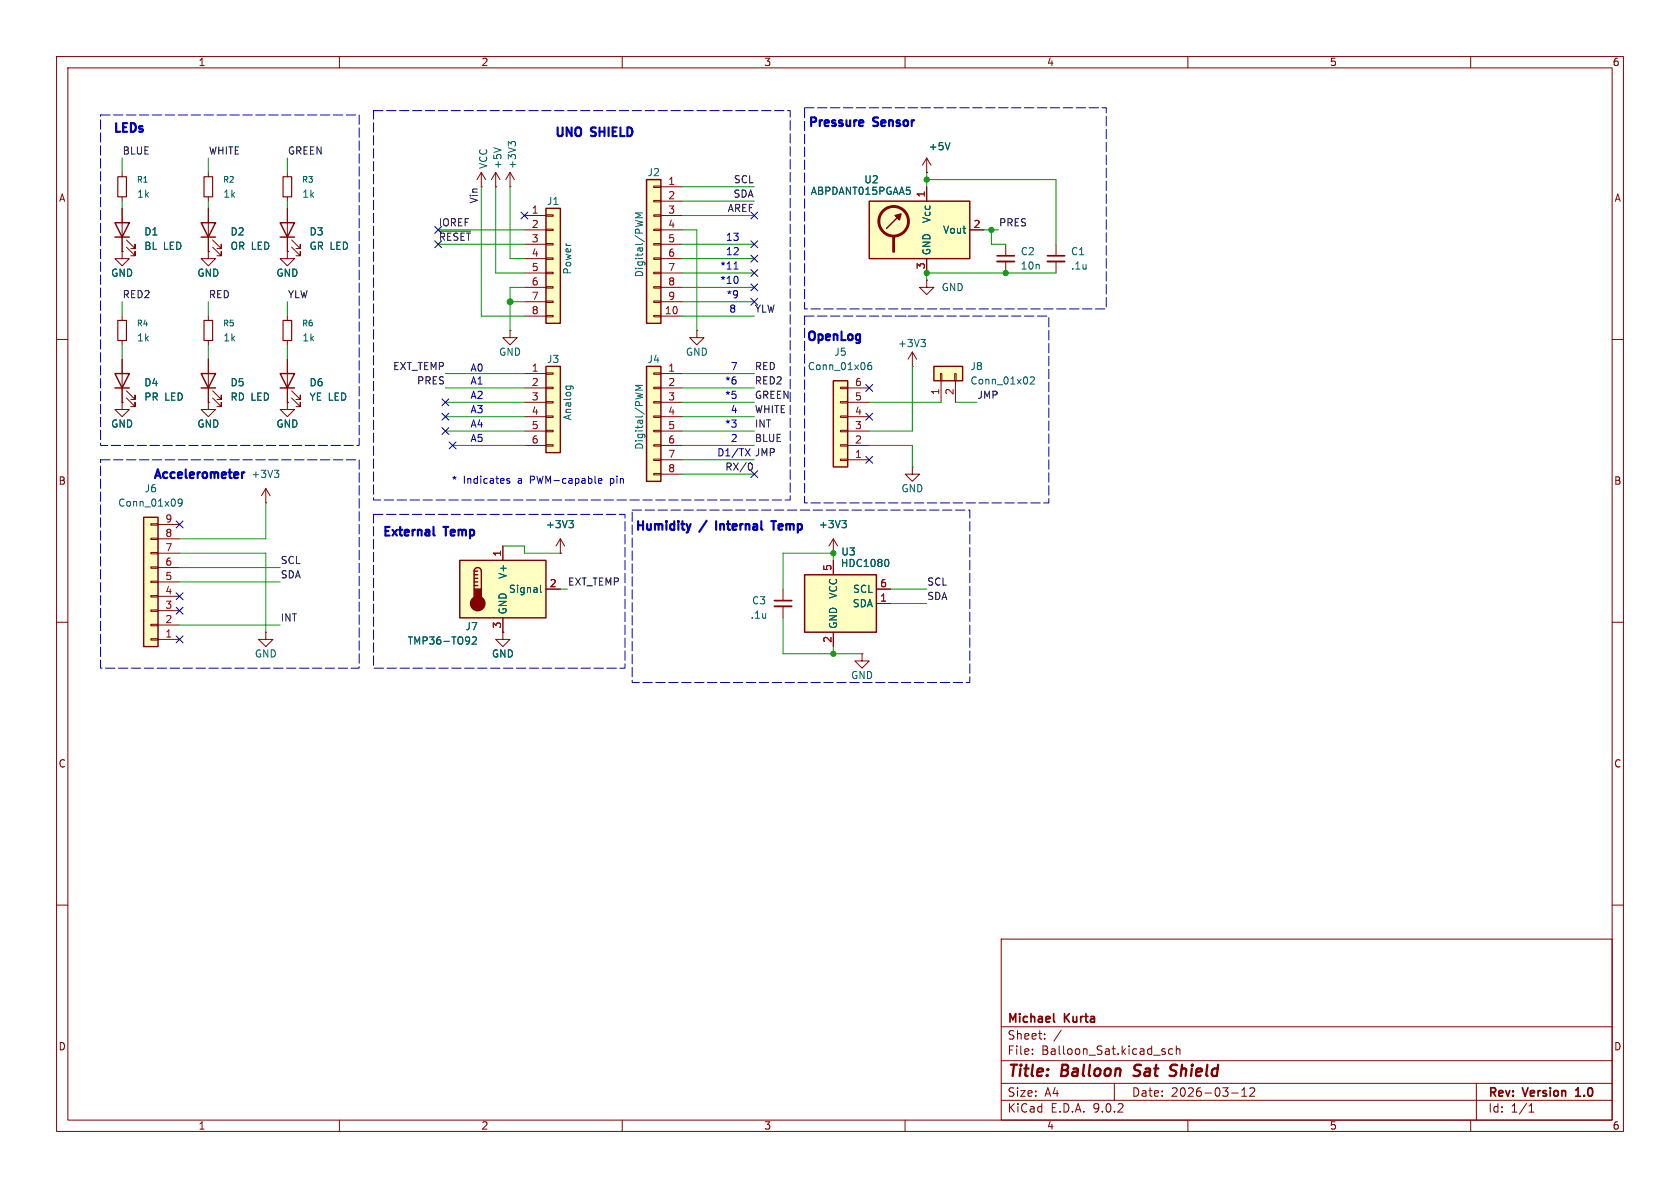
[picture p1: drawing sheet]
<svg xmlns="http://www.w3.org/2000/svg" width="297mm" height="210mm" viewBox="0 0 297 210" stroke-linecap="round" stroke-linejoin="round" font-family="sans-serif">
<g fill="none" stroke="#840000" stroke-width=".18">
<path d="M10 10h277v190h-277zM12 12h273v186h-273zM60 10v2M110 10v2M160 10v2M210 10v2M260 10v2M10 60h2M285 60h2M10 110h2M285 110h2M10 160h2"/>
<path d="M177 166h108v32h-108zM285 160h2M60 198v2M110 198v2M160 198v2M177 194.5h108M177 191.5h108M177 187.5h108M177 181.5h108M182.5 186.3v.1M182.5 185.5v.1M184.7 183.6v.1"/>
<path d="M184.7 182.8v.1M187.6 182.1l-1.3 2M197 191.5v3M205.8 185.9l.2 .2-.2 .3M205.8 185.4l.2 .1M207.3 185.5l-.4-.1-.3 .3v.4l.1 .2h.6M208 185.5l.2-.1 .3 .1 .1 .9M208 184.9v1.5M210 198v2M217.7 193.2h1.2M219.5 193.8h.9M219.5 192.7l.5-.4v1.5"/>
<path d="M221 192.4l.5-.1 .2 .1 .1 .3-.9 1.1h.9M260 198v2M261 191.5v6.5M270.3 196.6h.9M270.3 195.5l.4-.4v1.5"/>
</g>
<path d="M186.3 179.2v1.3l.2 .2M278.6 193.8h.8M278.7 192.6l-.1 .1" fill="none" stroke="#840000" stroke-width=".3"/>
<path d="M200.4 190.1l.2 .1M200.7 188.4l-.1 .2v.4M207.8 190a.85 .85 0 0 1-1.1 .1M207.8 188.2l-.6 .1a.46 .46 0 0 0-.3 .5 .46 .46 0 0 0 .3 .4l.6 .2" fill="none" stroke="#840000" stroke-width=".4"/>
<path d="M165.1 64.8h5.1v2.5h-5.1z" fill="#ffffc2"/>
<path d="M165.1 64.8h5.1v2.5h-5.1z" fill="none" stroke="#840000" stroke-width=".25"/>
<path d="M166.2 66h.3v1.3h-.3zM166.4 67.3v3.8M168.8 66h.2v1.3h-.2zM168.9 67.3v3.8M161.3 82.6v1.2h1.3l-1.3 1.3-1.3-1.3h1.3M161.3 82.6h.1" fill="none" stroke="#840000" stroke-width=".18"/>
<path d="M182.1 66.7l.5-.1 .3 .4-.8 .9h.8" fill="none" stroke="#006464" stroke-width=".18"/>
<path d="M153.7 35.6h17.7v10.1h-17.7z" fill="#ffffc2"/>
<path d="M153.7 35.6h17.7v10.1h-17.7zM159.3 37.8l-2.6 2.6" fill="none" stroke="#840000" stroke-width=".25"/>
<g fill="none" stroke="#840000" stroke-width=".51">
<path d="M158 41.9v2.6"/>
<circle cx="158" cy="39.1" r="2.62"/>
</g>
<path d="M158.2 38.1l1.1-.3-.3 1.1z" fill="#840000" stroke="#840000" stroke-width=".25"/>
<path d="M163.8 30.5h.1M163.8 27.9v2.6M163.8 33v2.6M163.8 27.9l-.7 1.3M163.8 27.9l.8 1.3M163.8 45.7v2.6M171.4 40.6h2.6" fill="none" stroke="#840000" stroke-width=".18"/>
<path d="M167.9 25.2l-.4 1.3" fill="none" stroke="#006464" stroke-width=".18"/>
<path d="M147.3 67.3h2.6v15.3h-2.6z" fill="#ffffc2"/>
<path d="M49.5 66h2.6l-1.3 2.6zM49.5 68.6h2.6M147.3 67.3h2.6v15.3h-2.6z" fill="none" stroke="#840000" stroke-width=".25"/>
<g fill="none" stroke="#840000" stroke-width=".18">
<path d="M87.6 33h.1M87.6 30.5l-.7 1.3M87.6 30.5l.8 1.3M87.6 30.5v2.5M123.2 58.4v1.3h1.3l-1.3 1.3-1.3-1.3h1.3M123.2 58.4h.1M50.8 71.1v1.3h1.3l-1.3 1.3-1.3-1.3h1.3M50.8 71.1h.1M50.8 63.5v7.6M51.6 70.4l1.5 1.5v-.8v.8h-.8M51.6 69.1l1.5 1.5v-.7v.7h-.8M148.6 78.6h1.3v.3h-1.3z"/>
<path d="M148.6 76.1h1.3v.2h-1.3zM148.6 73.5h1.3v.3h-1.3zM148.6 71h1.3v.2h-1.3zM148.6 68.5h1.3v.2h-1.3zM149.9 78.7h3.8M149.9 76.2h3.8M149.9 73.7h3.8M149.9 71.1h3.8M149.9 68.6h3.8M147.3 97.8h.1M147.3 95.3l-.7 1.2M147.3 95.3l.8 1.2"/>
<path d="M147.3 95.3v2.5M148.6 81.2h1.3v.2h-1.3zM149.9 81.3h3.8M138.4 104.1v2.1M138.4 107.2v2M152.4 115.6v1.2h1.3l-1.3 1.3-1.3-1.3h1.3M152.4 115.6h.1"/>
</g>
<path d="M87.3 26.1l1.3 .4M154 64.1h-.4a.86 .86 0 0 0 0 1.2l.5-.1v-.4l-.2-.2h-.3l-.2 .2M148.8 92h.8l-.4 .5M149.4 92.5l.2 .2v.3l-.2 .3" fill="none" stroke="#006464" stroke-width=".18"/>
<path d="M136.9 106.2h3.1" fill="none" stroke="#840000" stroke-width=".3"/>
<path d="M136.9 107.2h3.1" fill="none" stroke="#840000" stroke-width=".33"/>
<path d="M142.2 101.6h12.7v10.2h-12.7z" fill="#ffffc2"/>
<path d="M142.2 101.6h12.7v10.2h-12.7z" fill="none" stroke="#840000" stroke-width=".25"/>
<path d="M177.8 43.2v2M177.8 46.2v2.1M147.3 99.1v2.5M147.3 111.8v2.5M154.9 104.1h2.6M154.9 106.7h2.6" fill="none" stroke="#840000" stroke-width=".18"/>
<path d="M156.8 98.9a.79 .79 0 0 1 0 1.2" fill="none" stroke="#006464" stroke-width=".18"/>
<path d="M176.3 45.2h3" fill="none" stroke="#840000" stroke-width=".3"/>
<path d="M176.3 46.2h3" fill="none" stroke="#840000" stroke-width=".33"/>
<path d="M96.5 36.8h2.6v20.4h-2.6z" fill="#ffffc2"/>
<path d="M96.5 36.8h2.6v20.4h-2.6zM35.6 66h2.5l-1.3 2.6zM35.6 68.6h2.5" fill="none" stroke="#840000" stroke-width=".25"/>
<g fill="none" stroke="#840000" stroke-width=".18">
<path d="M92.7 38.1h3.8M96.5 38h1.3v.2h-1.3zM36.8 55.9v.7M92.7 40.6h3.8M92.7 43.2h3.8M92.7 45.7h3.8M92.7 48.3h3.8M92.7 50.8h3.8M92.7 53.3h3.8M92.7 55.9h3.8M96.5 40.5h1.3v.3h-1.3zM96.5 43.1h1.3v.2h-1.3z"/>
<path d="M96.5 45.6h1.3v.2h-1.3zM96.5 48.1h1.3v.3h-1.3zM96.5 50.7h1.3v.2h-1.3zM96.5 53.2h1.3v.3h-1.3zM96.5 55.8h1.3v.2h-1.3zM36.8 60.2v.8M36.8 63.5v7.6M37.6 70.4l1.5 1.5v-.8v.8h-.7M37.6 69.1l1.5 1.5v-.7v.7h-.7"/>
</g>
<path d="M36.1 56.6h1.5v3.6h-1.5z" fill="none" stroke="#840000" stroke-width=".2"/>
<path d="M114.3 31.8h2.5v25.4h-2.5z" fill="#ffffc2"/>
<path d="M114.3 31.8h2.5v25.4h-2.5z" fill="none" stroke="#840000" stroke-width=".25"/>
<g fill="none" stroke="#840000" stroke-width=".18">
<path d="M85.1 30.5l-.8 1.3M85.1 30.5l.8 1.3M85.1 30.5v2.5M90.2 33h.1M90.2 30.5l-.8 1.3M90.2 30.5l.7 1.3M90.2 30.5v2.5M115.6 32.9h1.2v.2h-1.2zM115.6 35.4h1.2v.3h-1.2zM115.6 38h1.2v.2h-1.2zM116.8 33h3.8M116.8 35.6h3.8"/>
<path d="M116.8 38.1h3.8M90.2 58.4v1.3h1.2l-1.2 1.3-1.3-1.3h1.3M90.2 58.4h.1M115.6 40.5h1.2v.3h-1.2zM115.6 43.1h1.2v.2h-1.2zM115.6 45.6h1.2v.2h-1.2zM115.6 48.1h1.2v.3h-1.2zM115.6 50.7h1.2v.2h-1.2zM115.6 53.2h1.2v.3h-1.2zM115.6 55.8h1.2v.2h-1.2zM116.8 40.6h3.8M116.8 43.2h3.8"/>
<path d="M116.8 45.7h3.8M116.8 48.3h3.8M116.8 50.8h3.8M116.8 53.3h3.8M116.8 55.9h3.8M161.3 64.8h.1M161.3 62.2l-.8 1.3M161.3 62.2l.8 1.3M161.3 62.2v2.6"/>
</g>
<path d="M90.3 25.4l-.4-.4v.8M90.3 25.3l.3-.3h.3l.2 .3M113.6 37.6h-1.3l.9 .5-.9 .4h1.3M162.8 60h.8l-.4 .5M163.3 60.5l.3 .2v.3l-.3 .3" fill="none" stroke="#006464" stroke-width=".18"/>
<path d="M114.3 64.8h2.5v20.3h-2.5z" fill="#ffffc2"/>
<path d="M114.3 64.8h2.5v20.3h-2.5z" fill="none" stroke="#840000" stroke-width=".25"/>
<g fill="none" stroke="#840000" stroke-width=".18">
<path d="M115.6 65.9h1.2v.3h-1.2zM115.6 68.5h1.2v.2h-1.2zM115.6 71h1.2v.2h-1.2zM115.6 73.5h1.2v.3h-1.2zM115.6 76.1h1.2v.2h-1.2zM115.6 78.6h1.2v.3h-1.2zM116.8 66h3.8M116.8 68.6h3.8M116.8 71.1h3.8M116.8 73.7h3.8M116.8 76.2h3.8M116.8 78.7h3.8"/>
<path d="M115.6 81.2h1.2v.2h-1.2zM115.6 83.7h1.2v.2h-1.2zM116.8 81.3h3.8M116.8 83.8h3.8"/>
</g>
<path d="M113.6 68.1h-1.3l.9 .4-.9 .5h1.3" fill="none" stroke="#006464" stroke-width=".18"/>
<path d="M96.5 64.8h2.6v15.2h-2.6z" fill="#ffffc2"/>
<path d="M49.5 39.4h2.6l-1.3 2.5zM49.5 41.9h2.6M20.3 66h2.6l-1.3 2.6zM20.3 68.6h2.6M96.5 64.8h2.6v15.2h-2.6z" fill="none" stroke="#840000" stroke-width=".25"/>
<g fill="none" stroke="#840000" stroke-width=".18">
<path d="M50.8 36.8v7.7M21.6 44.5v1.2h1.3l-1.3 1.3-1.3-1.3h1.3M21.6 44.5h.1M21.6 55.9v.7M36.8 44.5v1.2h1.3l-1.3 1.3-1.2-1.3h1.2M36.8 44.5h.1M50.8 44.5v1.2h1.3l-1.3 1.3-1.3-1.3h1.3M50.8 44.5h.1M51.6 43.7l1.5 1.5v-.7v.7h-.8M51.6 42.4l1.5 1.5v-.7v.7h-.8M21.6 60.2v.8M21.6 63.5v7.6"/>
<path d="M22.4 70.4l1.5 1.5v-.8v.8h-.8M22.4 69.1l1.5 1.5v-.7v.7h-.8M36.8 71.1v1.3h1.3l-1.3 1.3-1.2-1.3h1.2M36.8 71.1h.1M92.7 66h3.8M92.7 68.6h3.8M92.7 71.1h3.8M92.7 73.7h3.8M92.7 76.2h3.8M92.7 78.7h3.8M96.5 65.9h1.3v.3h-1.3zM96.5 68.5h1.3v.2h-1.3z"/>
<path d="M96.5 71h1.3v.2h-1.3zM96.5 73.5h1.3v.3h-1.3zM96.5 76.1h1.3v.2h-1.3zM96.5 78.6h1.3v.3h-1.3zM99.1 97.8h.1M99.1 95.3l-.8 1.2M99.1 95.3l.7 1.2M99.1 95.3v2.5M88.9 111.8v1.2h1.3l-1.3 1.3-1.3-1.3h1.3M88.9 111.8h.1"/>
</g>
<path d="M100.1 68.2h1l.2 .3M100.1 68.2v.4M100.8 68.2l.1 .4M100.6 92h.8l-.5 .5M101.1 92.5l.3 .2v.3l-.3 .3" fill="none" stroke="#006464" stroke-width=".18"/>
<path d="M20.8 56.6h1.6v3.6h-1.6z" fill="none" stroke="#840000" stroke-width=".2"/>
<path d="M81.3 99.1h15.2v10.1h-15.2z" fill="#ffffc2"/>
<path d="M20.3 39.4h2.6l-1.3 2.5zM35.6 39.4h2.5l-1.3 2.5zM20.3 41.9h2.6M35.6 41.9h2.5M81.3 99.1h15.2v10.1h-15.2zM83.8 101a.64 .64 0 0 1 .7-.7 .64 .64 0 0 1 .6 .7v3.1M83.8 101v3.1M83.8 101h.7M83.8 101.6h.7M83.8 102.2h.7M83.8 102.9h.7M83.8 103.5h.7" fill="none" stroke="#840000" stroke-width=".25"/>
<g fill="#840000" stroke="#840000" stroke-width=".25">
<path d="M83.8 104.1h1.3v1.9h-1.3z"/>
<circle cx="84.5" cy="106.7" r="1.27"/>
</g>
<g fill="none" stroke="#840000" stroke-width=".18">
<path d="M21.6 30.5v.7M21.6 34.8v.8M21.6 36.8v7.7M36.8 30.5v.7M36.8 34.8v.8M36.8 36.8v7.7M50.8 30.5v.7M50.8 34.8v.8M22.4 43.7l1.5 1.5v-.7v.7h-.8M22.4 42.4l1.5 1.5v-.7v.7h-.8M37.6 43.7l1.5 1.5v-.7v.7h-.7M37.6 42.4l1.5 1.5v-.7v.7h-.7"/>
<path d="M50.8 55.9v.7M186.7 43.2v2M186.7 46.2v2.1M21.6 71.1v1.3h1.3l-1.3 1.3-1.3-1.3h1.3M21.6 71.1h.1M50.8 60.2v.8M47 88.9h.1M47 86.4l-.8 1.2M47 86.4l.8 1.2M47 86.4v2.5M88.9 96.5v2.6M88.9 109.2v2.6"/>
<path d="M96.5 104.1h2.6"/>
</g>
<path d="M48.5 83.1h.8l-.4 .5M49 83.6l.3 .3v.3l-.3 .2M83.5 112.7l.5-.1 .2 .4-.8 .9h.8M95.5 103.4v1.1l.2 .2" fill="none" stroke="#006464" stroke-width=".18"/>
<path d="M185.2 45.2h3" fill="none" stroke="#840000" stroke-width=".3"/>
<path d="M185.2 46.2h3" fill="none" stroke="#840000" stroke-width=".33"/>
<path d="M20.8 31.2h1.6v3.6h-1.6zM36.1 31.2h1.5v3.6h-1.5zM50 31.2h1.6v3.6h-1.6zM50 56.6h1.6v3.6h-1.6z" fill="none" stroke="#840000" stroke-width=".2"/>
<path d="M25.4 91.4h2.5v22.9h-2.5z" fill="#ffffc2"/>
<path d="M25.4 91.4h2.5v22.9h-2.5z" fill="none" stroke="#840000" stroke-width=".25"/>
<g fill="none" stroke="#840000" stroke-width=".18">
<path d="M21.6 36.8v2.6M36.8 36.8v2.6M50.8 36.8v2.6M163.8 30.5h.1M163.8 33v2.6M21.6 44.5h.1M21.6 41.9v2.6M36.8 44.5h.1M36.8 41.9v2.6M50.8 44.5h.1M50.8 41.9v2.6M163.8 49.5v1.3h1.3l-1.3 1.3-1.2-1.3h1.2"/>
<path d="M163.8 49.5h.1M163.8 45.7v2.6M171.4 40.6h2.6M21.6 71.1h.1M21.6 63.5v2.5M21.6 68.6v2.5M36.8 71.1h.1M36.8 63.5v2.5M36.8 68.6v2.5M50.8 71.1h.1M50.8 63.5v2.5M50.8 68.6v2.5"/>
<path d="M26.7 97.7h1.2v.2h-1.2zM26.7 95.1h1.2v.3h-1.2zM26.7 92.6h1.2v.2h-1.2zM27.9 97.8h3.8M27.9 95.3h3.8M27.9 92.7h3.8M88.9 96.5v2.6M99.1 97.8h.1M147.3 97.8h.1M147.3 99.1v2.5M26.7 112.9h1.2v.3h-1.2zM26.7 110.4h1.2v.2h-1.2z"/>
<path d="M26.7 107.8h1.2v.3h-1.2zM26.7 105.3h1.2v.2h-1.2zM26.7 102.7h1.2v.3h-1.2zM26.7 100.2h1.2v.3h-1.2zM27.9 113h3.8M27.9 110.5h3.8M27.9 108h3.8M27.9 105.4h3.8M27.9 102.9h3.8M27.9 100.3h3.8M47 111.8v1.2h1.3l-1.3 1.3-1.3-1.3h1.3M47 111.8h.1"/>
<path d="M88.9 111.8h.1M88.9 109.2v2.6M96.5 104.1h2.6M147.3 111.8v2.5M154.9 104.1h2.6M154.9 106.7h2.6"/>
</g>
<path d="M167.9 25.2l-.4 1.3M32.2 88.8l-.2 .2-.4-.1-.1-.1 .1-.5 .4-.1 .1 .1a.84 .84 0 0 1-.3 1.2h-.2M100.6 92h.8l-.5 .5M101.1 92.5l.3 .2v.3l-.3 .3M148.8 92h.8l-.4 .5M149.4 92.5l.2 .2v.3l-.2 .3M156.8 98.9a.79 .79 0 0 1 0 1.2M83.5 112.7l.5-.1 .2 .4-.8 .9h.8M95.5 103.4v1.1l.2 .2" fill="none" stroke="#006464" stroke-width=".18"/>
<path d="M77.7 40.9h5.5M132.6 81.8a.68 .68 0 0 1 .4 .7 .68 .68 0 0 1-.4 .6" fill="none" stroke="#0f0f0f" stroke-width=".18"/>
<g fill="none" stroke="#009600" stroke-width=".18">
<path d="M21.6 27.9v2.6M21.6 35.6v1.2M36.8 27.9v2.6M36.8 35.6v1.2M50.8 27.9v2.6M50.8 35.6v1.2M85.1 33v22.9h7.6M87.6 33v15.3h5.1M90.2 33v12.7h2.5M120.6 33h12.7M120.6 38.1h12.7M120.6 35.6h12.7"/>
<path d="M163.8 30.5v2.5M163.8 31.8h22.9v11.4M21.6 53.3v2.6M36.8 53.3v2.6M50.8 53.3v2.6M77.5 40.6h15.2M77.5 43.2h15.2M90.2 53.3h2.5M92.7 50.8h-2.5v7.6M120.6 45.7h12.7M120.6 48.3h12.7M120.6 40.6h2.6v17.8"/>
<path d="M120.6 43.2h12.7M120.6 53.3h12.7M120.6 55.9h12.7M120.6 50.8h12.7M174 40.6h2.5M175.3 40.6v2.6h2.5M186.7 48.3h-22.9v1.2M21.6 61v2.5M36.8 61v2.5M50.8 61v2.5M78.7 76.2h14M78.7 71.1h14"/>
<path d="M78.7 73.7h14M78.7 66h14M78.7 68.6h14M80 78.7h12.7M120.6 78.7h12.7M120.6 76.2h12.7M120.6 71.1h12.7M120.6 73.7h12.7M120.6 66h12.7M120.6 68.6h12.7M153.7 78.7h7.6v3.9M153.7 71.1h12.7"/>
<path d="M161.3 64.8v11.4h-7.6M168.9 71.1h3.8M31.7 97.8h15.3v14M47 88.9v6.4h-15.3M88.9 96.5h3.8v1.3h6.4M120.6 83.8h12.7M120.6 81.3h12.7M147.3 99.1v-1.3h-8.9v6.3M31.7 100.3h17.8M31.7 102.9h17.8M31.7 110.5h17.8M99.1 104.1h1.2"/>
<path d="M138.4 109.2v6.4h14M147.3 114.3v1.3M157.5 104.1h6.3M157.5 106.7h6.3"/>
</g>
<g fill="none" stroke="#000084" stroke-width=".18">
<path d="M92.1 37.5l1.2 1.2M93.3 37.5l-1.2 1.2M132.7 37.5l1.3 1.2M134 37.5l-1.3 1.2M76.9 42.6l1.2 1.2M76.9 40l1.2 1.2M78.1 42.6l-1.2 1.2M78.1 40l-1.2 1.2M132.7 52.7l1.3 1.2M132.7 42.6l1.3 1.2M132.7 47.7l1.3 1.2M132.7 50.2l1.3 1.2"/>
<path d="M132.7 45.1l1.3 1.2M134 52.7l-1.3 1.2M134 42.6l-1.3 1.2M134 47.7l-1.3 1.2M134 50.2l-1.3 1.2M134 45.1l-1.3 1.2M78.1 75.6l1.2 1.2M78.1 73.1l1.2 1.2M78.1 70.5l1.2 1.2M79.3 75.6l-1.2 1.2M79.3 73.1l-1.2 1.2M79.3 70.5l-1.2 1.2"/>
<path d="M79.4 78.1l1.2 1.2M80.6 78.1l-1.2 1.2M153.1 68l1.2 1.2M153.1 73.1l1.2 1.2M154.3 68l-1.2 1.2M154.3 73.1l-1.2 1.2M31.1 92.1l1.3 1.2M32.4 92.1l-1.3 1.2M132.7 83.2l1.3 1.2M134 83.2l-1.3 1.2M153.1 80.7l1.2 1.2M154.3 80.7l-1.2 1.2"/>
<path d="M31.1 107.3l1.3 1.3M31.1 112.4l1.3 1.2M31.1 104.8l1.3 1.2M32.4 107.3l-1.3 1.3M32.4 112.4l-1.3 1.2M32.4 104.8l-1.3 1.2"/>
</g>
<path d="M152.1 21.3h.4l.1 .3-.7 .2M152.5 22.2l-.4 .1M42.8 83.5v1M43.2 83.5l-.3 .1-.1 .2M76.6 93.1v1.4l.3 .2M122.1 92.6l-.4 1.1M126.6 92.1v1.6M136.3 92.1h.9M136.8 92.1v1.6" fill="none" stroke="#0000c2" stroke-width=".38"/>
<path d="M129.8 47.6h.7M130.4 49.1v.8M160 55.9h.1M131.8 79.3l.8 1.3M132.6 79.3l-.8 1.3M90.1 84.7l-.3-.1-.2 .2 .1 .2 .4 .1v.3h-.5M105.8 85l.6-.1-.1-.2-.3-.1-.2 .2 .1 .6h.4" fill="none" stroke="#0000c2" stroke-width=".18"/>
<path d="M66 19.6h73.7v68.8h-73.7zM142.2 19.1h53.4v35.5h-53.4zM17.8 20.3h45.7v58.4h-45.7zM142.2 55.9h43.2v33h-43.2zM17.8 81.3h45.7v36.8h-45.7zM66 90.9h44.5v27.2h-44.5zM111.8 90.2h59.6v30.5h-59.6z" fill="none" stroke="#0000c2" stroke-width=".18" stroke-dasharray="1.7 .6"/>
<g fill="#009600" stroke="#009600" stroke-width=".18">
<circle cx="90.2" cy="53.3" r=".51"/>
<circle cx="147.3" cy="97.8" r=".46"/>
<circle cx="147.3" cy="115.6" r=".46"/>
<circle cx="175.3" cy="40.6" r=".46"/>
<circle cx="177.8" cy="48.3" r=".46"/>
<circle cx="163.8" cy="48.3" r=".46"/>
<circle cx="163.8" cy="31.8" r=".46"/>
</g>
<g font-size="2.8" fill="#840000">
<text x="178" y="190.9">Title:</text>
<text x="187.7" y="190.9">Balloon</text>
<text x="201.3" y="190.9">Sat</text>
<text x="208.5" y="190.9">Shield</text>
</g>
<g font-size="2.1" fill="#0000c2">
<text x="19.8" y="23.9">LEDs</text>
<text x="142.6" y="22.9">Pressure</text>
<text x="154.5" y="22.9">Sensor</text>
<text x="97.8" y="24.7">UNO</text>
<text x="104.6" y="24.7">SHIELD</text>
<text x="142.3" y="60.8">OpenLog</text>
<text x="26.8" y="85.2">Accelerometer</text>
<text x="67.4" y="95.3">External</text>
<text x="78.7" y="95.3">Temp</text>
<text x="112" y="94.3">Humidity</text>
<text x="123.9" y="94.3">/</text>
<text x="127.5" y="94.3">Internal</text>
<text x="138.3" y="94.3">Temp</text>
</g>
<g font-size="2.1" fill="#840000">
<text x="178" y="184">Sheet:</text>
<text x="178" y="181.2">Michael</text>
<text x="188.2" y="181.2">Kurta</text>
<text x="178" y="186.7">File:</text>
<text x="184.1" y="186.7">Balloon_Sat.kicad_sch</text>
<text x="178" y="196.9">KiCad</text>
<text x="178" y="194.1">Size:</text>
<text x="184.7" y="194.1">A4</text>
<text x="185.7" y="196.9">E.D.A.</text>
<text x="193.3" y="196.9">9.0.2</text>
<text x="200" y="194.1">Date:</text>
<text x="207" y="194.1">2026-03-12</text>
<text x="263" y="194.3">Rev:</text>
<text x="263" y="196.9">Id:</text>
<text x="267.1" y="196.9">1/1</text>
<text x="269.4" y="194.3">Version</text>
<text x="279.3" y="194.3">1.0</text>
</g>
<g font-size="1.8" fill="#840000">
<text x="35" y="11.9">1</text>
<text x="85" y="11.9">2</text>
<text x="135" y="11.9">3</text>
<text x="185" y="11.9">4</text>
<text x="235" y="11.9">5</text>
<text x="285" y="11.9">6</text>
<text x="10.3" y="35.9">A</text>
<text x="285.3" y="35.9">A</text>
<text x="10.3" y="85.9">B</text>
<text x="285.3" y="85.9">B</text>
<text x="10.3" y="135.9">C</text>
<text x="285.3" y="135.9">C</text>
<text x="10.3" y="185.9">D</text>
<text x="285.3" y="185.9">D</text>
<text x="35" y="199.9">1</text>
<text x="85" y="199.9">2</text>
<text x="135" y="199.9">3</text>
<text x="185" y="199.9">4</text>
<text x="235" y="199.9">5</text>
<text x="285" y="199.9">6</text>
</g>
<g font-size="1.8" fill="#0f0f0f">
<text x="21.6" y="27.4">BLUE</text>
<text x="36.8" y="27.4">WHITE</text>
<text x="50.8" y="27.4">GREEN</text>
<text x="129.6" y="35">SDA</text>
<text x="129.6" y="32.5">SCL</text>
<text x="77.5" y="40.1">IOREF</text>
<text x="84.6" y="36.1" transform="rotate(-90 84.6 36.1)">Vin</text>
<text x="128.6" y="37.6">AREF</text>
<text x="176.5" y="40.1">PRES</text>
<text x="77.5" y="42.6">~{RESET}</text>
<text x="21.6" y="52.8">RED2</text>
<text x="36.8" y="52.8">RED</text>
<text x="50.8" y="52.8">YLW</text>
<text x="133.3" y="55.3">YLW</text>
<text x="69.4" y="65.5">EXT_TEMP</text>
<text x="133.3" y="65.5">RED</text>
<text x="73.6" y="68">PRES</text>
<text x="133.3" y="70.6">GREEN</text>
<text x="133.3" y="68">RED2</text>
<text x="172.7" y="70.6">JMP</text>
<text x="133.3" y="73.1">WHITE</text>
<text x="133.3" y="75.7">INT</text>
<text x="128.1" y="83.3">RX/0</text>
<text x="133.3" y="78.2">BLUE</text>
<text x="133.3" y="80.7">JMP</text>
<text x="49.5" y="99.8">SCL</text>
<text x="49.5" y="102.3">SDA</text>
<text x="100.3" y="103.6">EXT_TEMP</text>
<text x="163.8" y="106.1">SDA</text>
<text x="163.8" y="103.6">SCL</text>
<text x="49.5" y="110">INT</text>
</g>
<g font-size="1.8" fill="#006464">
<text x="86.3" y="30" transform="rotate(-90 86.3 30)">VCC</text>
<text x="88.8" y="30" transform="rotate(-90 88.8 30)">+5V</text>
<text x="91.4" y="30" transform="rotate(-90 91.4 30)">+3V3</text>
<text x="164.1" y="26.8">+5V</text>
<text x="24.1" y="35.2">1k</text>
<text x="39.4" y="35.2">1k</text>
<text x="53.3" y="35.2">1k</text>
<text x="114.4" y="31.3">J2</text>
<text x="143.2" y="34.6">ABPDANT015PGAA5</text>
<text x="152.7" y="32.6">U2</text>
<text x="25.4" y="41.8">D1</text>
<text x="40.6" y="41.8">D2</text>
<text x="54.6" y="41.8">D3</text>
<text x="96.6" y="36.4">J1</text>
<text x="164.7" y="39.5" transform="rotate(-90 164.7 39.5)">Vcc</text>
<text x="166.6" y="41.5">Vout</text>
<text x="25.4" y="44.4">BL</text>
<text x="28.9" y="44.4">LED</text>
<text x="40.6" y="44.4">OR LED</text>
<text x="54.6" y="44.4">GR LED</text>
<text x="164.7" y="45.2" transform="rotate(-90 164.7 45.2)">GND</text>
<text x="180.3" y="45.3">C2</text>
<text x="180.3" y="47.9">10n</text>
<text x="189.2" y="45.3">C1</text>
<text x="189.2" y="47.9">.1u</text>
<text x="19.6" y="49.1">GND</text>
<text x="34.8" y="49.1">GND</text>
<text x="48.8" y="49.1">GND</text>
<text x="101.2" y="48.6" transform="rotate(-90 101.2 48.6)">Power</text>
<text x="113.9" y="49.1" transform="rotate(-90 113.9 49.1)">Digital/PWM</text>
<text x="166.4" y="51.7">GND</text>
<text x="24.1" y="60.6">1k</text>
<text x="39.4" y="60.6">1k</text>
<text x="53.3" y="60.6">1k</text>
<text x="88.1" y="63.1">GND</text>
<text x="96.6" y="64.4">J3</text>
<text x="114.4" y="64.4">J4</text>
<text x="121.2" y="63.1">GND</text>
<text x="142.7" y="65.6">Conn_01x06</text>
<text x="147.4" y="63.1">J5</text>
<text x="158.6" y="61.6">+3V3</text>
<text x="171.5" y="65.6">J8</text>
<text x="25.4" y="68.5">D4</text>
<text x="25.4" y="71">PR</text>
<text x="29.1" y="71">LED</text>
<text x="40.6" y="68.5">D5</text>
<text x="40.6" y="71">RD LED</text>
<text x="54.6" y="68.5">D6</text>
<text x="54.6" y="71">YE LED</text>
<text x="171.5" y="68.2">Conn_01x02</text>
<text x="19.6" y="75.8">GND</text>
<text x="34.8" y="75.8">GND</text>
<text x="48.8" y="75.8">GND</text>
<text x="101.2" y="74.4" transform="rotate(-90 101.2 74.4)">Analog</text>
<text x="113.9" y="79.6" transform="rotate(-90 113.9 79.6)">Digital/PWM</text>
<text x="20.8" y="89.8">Conn_01x09</text>
<text x="25.5" y="87.2">J6</text>
<text x="44.3" y="84.7">+3V3</text>
<text x="159.3" y="87.2">GND</text>
<text x="96.4" y="93.6">+3V3</text>
<text x="144.7" y="93.6">+3V3</text>
<text x="148.6" y="100.4">HDC1080</text>
<text x="148.6" y="98.4">U3</text>
<text x="89.8" y="102.4" transform="rotate(-90 89.8 102.4)">V+</text>
<text x="89.9" y="105">Signal</text>
<text x="132.9" y="107">C3</text>
<text x="148.2" y="105.9" transform="rotate(-90 148.2 105.9)">VCC</text>
<text x="150.7" y="107.5">SDA</text>
<text x="150.7" y="105">SCL</text>
<text x="82.2" y="111.6">J7</text>
<text x="89.8" y="108.7" transform="rotate(-90 89.8 108.7)">GND</text>
<text x="132.6" y="109.6">.1u</text>
<text x="148.2" y="111.3" transform="rotate(-90 148.2 111.3)">GND</text>
<text x="45" y="116.4">GND</text>
<text x="72" y="114.1">TMP36-TO92</text>
<text x="86.9" y="116.4">GND</text>
<text x="150.4" y="120.2">GND</text>
</g>
<g font-size="1.8" fill="#a90000">
<text x="118" y="32.8">1</text>
<text x="118" y="35.3">2</text>
<text x="163.6" y="35" transform="rotate(-90 163.6 35)">1</text>
<text x="93.9" y="37.8">1</text>
<text x="93.9" y="40.4">2</text>
<text x="118" y="37.8">3</text>
<text x="118" y="40.4">4</text>
<text x="172" y="40.4">2</text>
<text x="93.9" y="42.9">3</text>
<text x="93.9" y="45.5">4</text>
<text x="118" y="42.9">5</text>
<text x="118" y="45.5">6</text>
<text x="163.6" y="47.7" transform="rotate(-90 163.6 47.7)">3</text>
<text x="93.9" y="48">5</text>
<text x="93.9" y="50.5">6</text>
<text x="93.9" y="53.1">7</text>
<text x="118" y="48">7</text>
<text x="118" y="50.5">8</text>
<text x="118" y="53.1">9</text>
<text x="93.9" y="55.6">8</text>
<text x="117.4" y="55.6">10</text>
<text x="93.9" y="65.8">1</text>
<text x="118" y="65.8">1</text>
<text x="93.9" y="68.3">2</text>
<text x="93.9" y="70.9">3</text>
<text x="118" y="68.3">2</text>
<text x="118" y="70.9">3</text>
<text x="151.1" y="70.9">5</text>
<text x="151.1" y="68.3">6</text>
<text x="166.1" y="69.9" transform="rotate(-90 166.1 69.9)">1</text>
<text x="168.7" y="69.9" transform="rotate(-90 168.7 69.9)">2</text>
<text x="93.9" y="73.4">4</text>
<text x="93.9" y="75.9">5</text>
<text x="118" y="73.4">4</text>
<text x="118" y="75.9">5</text>
<text x="151.1" y="75.9">3</text>
<text x="151.1" y="73.4">4</text>
<text x="93.9" y="78.5">6</text>
<text x="118" y="78.5">6</text>
<text x="118" y="81">7</text>
<text x="118" y="83.6">8</text>
<text x="151.1" y="81">1</text>
<text x="151.1" y="78.5">2</text>
<text x="29.1" y="95">8</text>
<text x="29.1" y="92.5">9</text>
<text x="29.1" y="100.1">6</text>
<text x="29.1" y="97.5">7</text>
<text x="88.6" y="98.5" transform="rotate(-90 88.6 98.5)">1</text>
<text x="147.1" y="101" transform="rotate(-90 147.1 101)">5</text>
<text x="29.1" y="107.7">3</text>
<text x="29.1" y="105.2">4</text>
<text x="29.1" y="102.6">5</text>
<text x="97.1" y="103.9">2</text>
<text x="155.5" y="103.9">6</text>
<text x="155.5" y="106.4">1</text>
<text x="29.1" y="112.8">1</text>
<text x="29.1" y="110.2">2</text>
<text x="88.6" y="111.2" transform="rotate(-90 88.6 111.2)">3</text>
<text x="147.1" y="113.7" transform="rotate(-90 147.1 113.7)">2</text>
</g>
<g font-size="1.8" fill="#0000c2">
<text x="127.2" y="47.9">*11</text>
<text x="128.2" y="45.3">12</text>
<text x="128.2" y="42.8">13</text>
<text x="127.2" y="50.4">*10</text>
<text x="128.3" y="52.9">*9</text>
<text x="128.8" y="55.5">8</text>
<text x="83.1" y="65.9">A0</text>
<text x="129.1" y="65.6">7</text>
<text x="83.1" y="70.7">A2</text>
<text x="83.1" y="68.2">A1</text>
<text x="128.1" y="68.2">*6</text>
<text x="128.1" y="70.7">*5</text>
<text x="83.1" y="75.8">A4</text>
<text x="83.1" y="73.3">A3</text>
<text x="128.1" y="75.8">*3</text>
<text x="129.1" y="73.3">4</text>
<text x="83.1" y="78.3">A5</text>
<text x="126.7" y="80.9">D1/TX</text>
<text x="129.1" y="78.3">2</text>
<text x="79.8" y="85.6">*</text>
<text x="81.9" y="85.6">Indicates</text>
<text x="91.7" y="85.6">a</text>
<text x="94" y="85.6">PWM-capable</text>
<text x="108.3" y="85.6">pin</text>
</g>
<g font-size="1.4" fill="#006464">
<text x="24.1" y="32.5">R1</text>
<text x="39.3" y="32.5">R2</text>
<text x="53.3" y="32.5">R3</text>
<text x="24.1" y="57.9">R4</text>
<text x="39.3" y="57.9">R5</text>
<text x="53.3" y="57.9">R6</text>
</g>
</svg>
